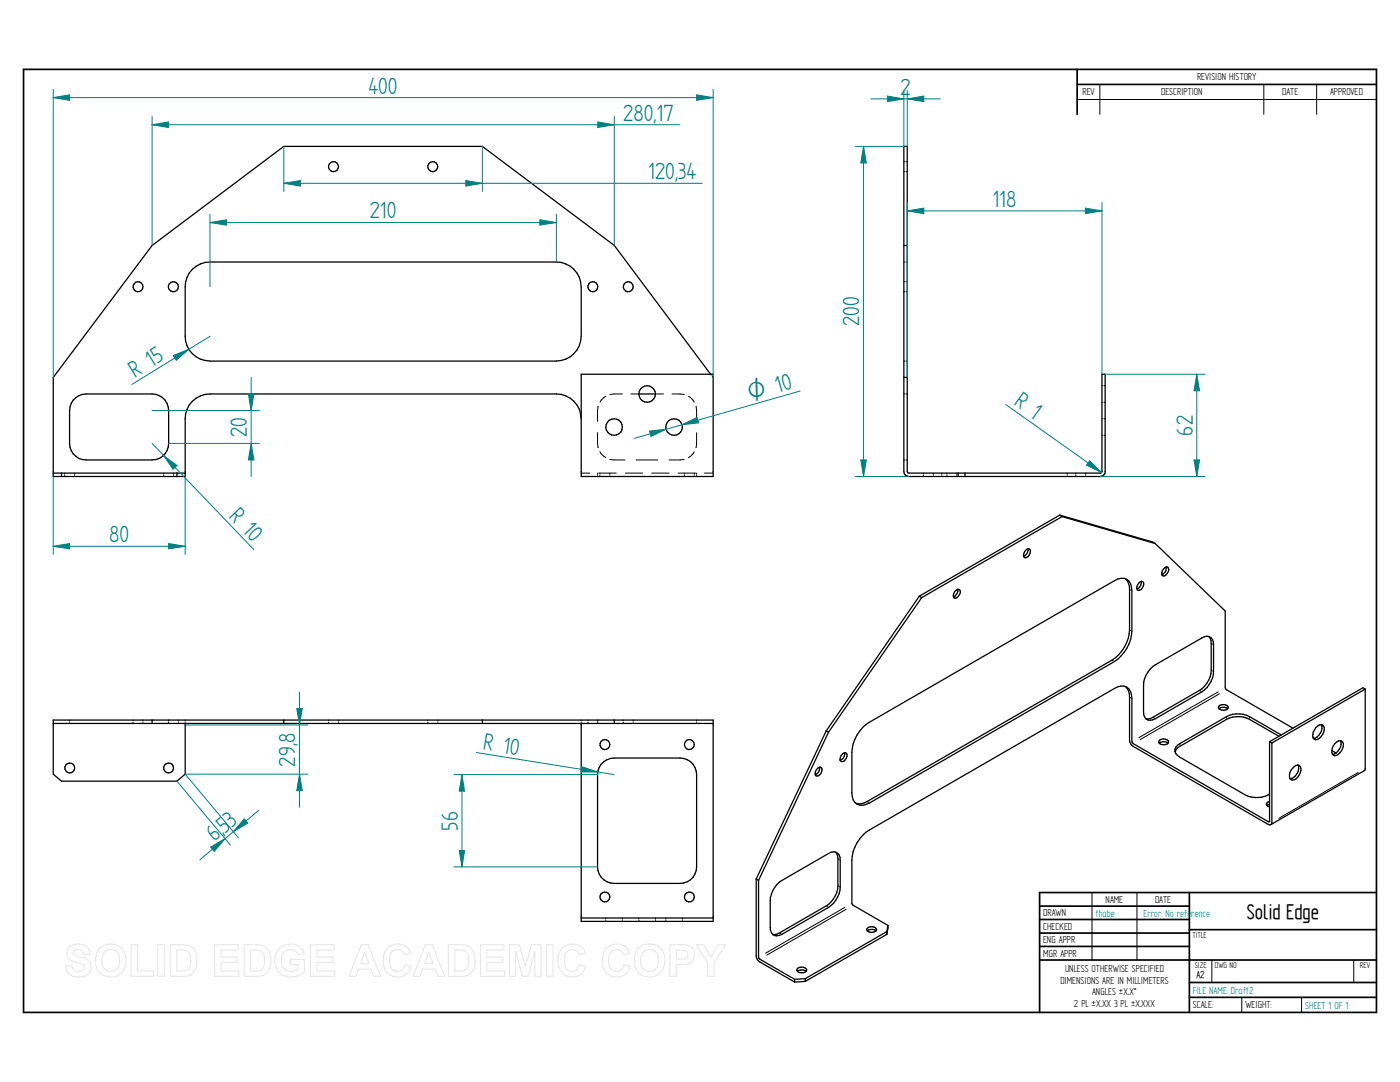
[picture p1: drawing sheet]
<svg xmlns="http://www.w3.org/2000/svg" width="279mm" height="216mm" viewBox="0 0 279 216" stroke-linecap="round" stroke-linejoin="round" font-family="sans-serif">
<g fill="none" stroke="#000" stroke-width=".34">
<path d="M4.7 13.8h270v188.2h-270zM215 13.8v9M215 16.8h59.7M237.4 178.1v23.9M274.7 178.1h-67.2v23.9M207.5 180.8h29.9M207.5 183.5h29.9M207.5 186.2h29.9M207.5 188.8h29.9M207.5 191.6h67.2M237.4 185.5h37.3M237.4 196h37.3"/>
<path d="M237.4 199h37.3"/>
</g>
<g fill="none" stroke="#000" stroke-width=".2">
<path d="M215 19.9h59.7M219.5 16.8v6M252.2 16.8v6M262.8 16.8v6M180.4 34.2h.2M180.4 32.3h.2M180.8 34.2h.3M180.9 32.3h.2M180.4 52.3h.2M180.4 58.2h.2M180.4 56.2h.2M180.8 58.2h.3"/>
<path d="M180.9 52.3h.2M180.9 56.2h.2M120.9 79.1l-.9 .7-.2 .4M124.2 78.6l-2.4 .1M125.9 78.6h1.6M130.8 78.6h1.6M134.1 78.6l2.5 .1M137.4 79.1l.9 .7 .3 .5M141.8 74.7l.1 .1M142.2 75.1l.1 .2M180.4 78.6h.2M180.4 72.1h.2"/>
<path d="M180.9 78.6h.2M180.9 72.1h.2M219.9 77h.2M220.4 77h.2M12.9 94.4v.2M12.9 94.9v.2M14.9 94.4v.3M14.9 94.9v.2M32.7 94.4v.2M32.7 94.9v.2M34.6 94.4v.3M34.6 94.9v.2"/>
<path d="M116 94.4h1.7M119.3 86.3l.1 3M119.3 94.4v.3M119.3 94.9v.2M119.4 81.1l-.1 3M119.5 94.4h3.5M119.7 90.1l.3 .5 .9 .7M119.7 94.4v.2M119.7 94.9v.2M121.7 91.7l3 .1M121.7 94.4v.3M121.7 94.9v.2"/>
<path d="M124.8 94.4h3.5M127 91.8h4.3M130 94.4h3.5M135.3 94.4h3.5M136.5 91.7l-3 .1M136.6 94.4v.2M136.6 94.9v.2M138.6 90.2l-.8 .9-.4 .2M138.6 94.4v.3M138.6 94.9v.2M138.9 81.1l.1 3M139 86.4l-.1 2.9"/>
<path d="M139 94.4v.3M139 94.9v.2M140.6 94.4h1.7M180.4 91.8h.2M180.9 91.8h.2M184.3 94.4v.2M184.3 94.9v.2M186.3 94.4v.3M186.3 94.9v.2M188 94.4v.3M188 94.9v.2M189 94.4v.2"/>
<path d="M189 94.9v.2M190.9 94.4v.3M190.9 94.9v.2M213 94.4v.3M213 94.9v.2M214.7 94.4v.2M214.7 94.9v.2M216.7 94.4v.3M216.7 94.9v.2M219.9 80.3h.2M219.9 83.6h.2M219.9 86.9h.2"/>
<path d="M220.3 80.3h.3M220.3 86.9h.3M220.4 83.6h.2M225.6 117.7l.1 .1M222.1 131.8l.1 .1M225.6 125.8h.1M225.6 139.2l.1 .1M239.6 137.8v.1M241.9 128.4l.1 .1M241.9 133.8l.1 .1M243.1 138l-15.8 9.2M243.4 138.4l-15.9 9.2"/>
<path d="M13.9 143.7v.2M13.9 144.2v.2M26.5 143.7v.1M26.5 144.1v.3M28.5 143.7v.2M28.5 144.2v.2M33.6 143.7v.1M33.6 144.1v.3M33.7 143.7v.2M33.7 144.2v.2M35.6 143.7v.2M35.6 144.2v.2"/>
<path d="M37 143.7v.2M37 144.2v.2M65.6 143.7v.1M65.6 144.1v.3M67.6 143.7v.2M67.6 144.2v.2M85.4 143.7v.1M85.4 144.1v.3M87.4 143.7v.2M87.4 144.2v.2M116 143.7v.2M116 144.2v.2"/>
<path d="M117.3 143.7v.1M117.3 144.1v.3M119.3 143.7v.2M119.3 144.2v.2M124.4 143.7v.1M124.4 144.1v.3M126.4 143.7v.2M126.4 144.2v.2M139 143.7v.2M139 144.2v.2M230.3 143.2v.1M235.5 148.5v.2"/>
<path d="M244.8 143.2v.1M249.4 143.2v.1M271.1 154.1l-15.9 9.2M167.4 171.4l.1 .1M167.4 176.8l.1 .1M173.2 160l.1 .1M217.9 178.1v13.5M226.9 178.1v13.5M253.2 163.9h.1M120.9 183.2v.2M120.9 183.6v.3M124.2 183.2v.2"/>
<path d="M124.2 183.7v.2M127.5 183.2v.2M127.5 183.6v.3M130.8 183.2v.2M130.8 183.7v.2M132.9 183.2v.2M132.9 183.6v.3M136.2 183.2v.2M136.2 183.7v.2M155.7 186.3h.2M165.1 180.9h.1M168.6 181.1l-15.8 9.1"/>
<path d="M168.9 181.4l-15.9 9.2M241.9 191.6v4.4M247.8 199v3M259.8 199v3M270.2 191.6v4.4"/>
</g>
<g fill="none" stroke="#000" stroke-width=".25">
<path d="M180.4 29.2h.7v65.1h38.7l.1-.2v-19.4h.7v19.4a1.01 1.01 0 0 1-1 1h-38.2a1.01 1.01 0 0 1-1-1zM38.4 53.7a5.1 5.1 0 0 1 3.5-1.4h69.1a5 5 0 0 1 5 4.9v9.9a5.1 5.1 0 0 1-5 5h-69.1a5 5 0 0 1-4.9-5v-9.9a5.1 5.1 0 0 1 1.4-3.5zM180.4 49h.7M14.6 79.8a3.4 3.4 0 0 1 2.6-1.2h13.2a3.3 3.3 0 0 1 3.3 3.3v6.6a3.3 3.3 0 0 1-3.3 3.3h-13.2a3.3 3.3 0 0 1-3.3-3.3v-6.6l.1-.7zM116 74.7h26.3v20.4h-26.3zM127.5 78.6h3.3M127.5 78.6a1.65 1.65 0 0 0 1.7 1.7 1.65 1.65 0 0 0 1.6-1.7M127.5 78.6a1.65 1.65 0 0 1 1.7-1.6 1.65 1.65 0 0 1 1.6 1.6M141.8 74.7l-19.2-25.7-26.3-19.8h-39.7l-26.2 19.8-19.8 26.3v19.8h26.4v-11.5a4.9 4.9 0 0 1 4.9-5h69.1a5 5 0 0 1 5 5M180.4 75.3h.7M10.6 94.4h26.4M12.3 94.4v.7"/>
<path d="M35.3 94.4v.7M191.2 94.4v.7M192.6 94.4v.7M183.5 119l-18.6 26.8M183.5 119l.4 .3M183.9 119.3l-18.5 26.8M190.8 117.8l.3-.2 .4 .1a1.21 1.21 0 0 1-1 1.6 1.03 1.03 0 0 1 .3-1.5zM191.1 117.6a1.38 1.38 0 0 1-.8 1.5M204.6 109.9l.3-.3h.5a1.16 1.16 0 0 1-.8 1.7l-.2-.1a1.22 1.22 0 0 1 .2-1.3zM205.1 109.5a1.38 1.38 0 0 1-.8 1.5M211.5 102.8l18.6 5.4 .4 .3M211.5 102.8l-28 16.2"/>
<path d="M211.5 102.8l.5 .3M212 103.1l-28.1 16.2M212 103.1l18.5 5.4M224.6 115.5a2.79 2.79 0 0 1 .8 2.1v8a7.6 7.6 0 0 1-3.4 6.1l-48.9 28.2a2.59 2.59 0 0 1-2.3 .4M227.2 116.4l.6-.4h.2a1.19 1.19 0 0 1-.8 1.8l-.2-.1a1.04 1.04 0 0 1 .2-1.3zM227.8 116a1.38 1.38 0 0 1-.9 1.5M230.5 108.5l14 13.4 .1 15.6 13.4 7.8M232.5 113.2h.5a1.19 1.19 0 0 1-.8 1.7 1.05 1.05 0 0 1 .3-1.7zM232.7 113.2a1.35 1.35 0 0 1-.8 1.4M224.6 137a2.79 2.79 0 0 1 .8 2.1v8.6a1.49 1.49 0 0 0 .7 1.2l27 15.6h.5M230 133l9.9-5.7a1.42 1.42 0 0 1 1.6-.2 1.42 1.42 0 0 1 .7 1.5v5.4a5.2 5.2 0 0 1-2.3 4l-9.4 5.4a1.42 1.42 0 0 1-1.6 .2 1.42 1.42 0 0 1-.7-1.5v-5.4a5.2 5.2 0 0 1 1.8-3.7zM241.3 127l.4 .8v.6v5.3a5 5 0 0 1-2.3 4.1l-9.3 5.3-.5 .3h-.9"/>
<path d="M272.5 137.5l-.1 16.1-18.8 10.9M272.5 137.5l-18.7 10.8M272.5 137.5l-.5-.3-18.6 10.8M10.6 144.4h131.7M30.4 143.7v.7M37 144.4v10.1l-1.7 1.4h-23l-1.7-1.4v-10.8h131.7v40.2h-26.3v-39.5M56.6 143.7v.7M96.3 143.7v.7M120 152.5a3.4 3.4 0 0 1 2.6-1.2h13.1a3.3 3.3 0 0 1 3.3 3.3v18.4a3.3 3.3 0 0 1-3.3 3.3h-13.1a3.3 3.3 0 0 1-3.3-3.3v-18.4v-.8zM122.6 143.7v.7M163.2 153.3l.5-.2a1.05 1.05 0 0 1 .3 1.1 1.05 1.05 0 0 1-.9 .7l-.2-.1a1.09 1.09 0 0 1 .3-1.5zM163.6 153.1a1.42 1.42 0 0 1-.9 1.5"/>
<path d="M164.9 145.8l-14 29.6M164.9 145.8l.5 .3M165.4 146.1l-14 29.6M168.1 150.4l.6-.2a1.05 1.05 0 0 1 .3 1.1 1.05 1.05 0 0 1-.9 .7l-.2-.1a1.01 1.01 0 0 1 .2-1.5zM168.6 150.2a1.42 1.42 0 0 1-.9 1.5M172.2 145.2l1.3-1.1 48.9-28.2a2.03 2.03 0 0 1 2.1-.4 2.03 2.03 0 0 1 1.3 1.6l.1 8.8a7.8 7.8 0 0 1-3.5 6.1l-48.9 28.2a2.13 2.13 0 0 1-3.2-.6l-.3-1.4v-8.1a7.7 7.7 0 0 1 2.2-4.9zM231.4 148.3a1.37 1.37 0 0 1 1.7 0M231.4 147.7a1.18 1.18 0 0 1 1.8 .3 1.16 1.16 0 0 1-1.9 .2zM243.2 140.9a1.13 1.13 0 0 1 1.9 .4 1.16 1.16 0 0 1-1.9-.2zM243.3 141.4a1.35 1.35 0 0 1 1.7 0M253.4 148l-.1 16-27.2-15.6-.2-.4v-8.6a2.29 2.29 0 0 0-1.6-2.5l-1.2 .1-.7 .4-48.9 28.2a7.5 7.5 0 0 0-3.5 6l.1 8.9 7.1 4.2M253.4 148l.4 .3"/>
<path d="M253.4 159.9l-.6 .3-.1 .2 .3 .5 .4 .1M253.8 148.3v15.8l-.2 .4M255.2 146.9l-5.8-3.3a5 5 0 0 0-4.6 0l-9.3 5.3-.5 .3-.5 .8M255.7 146.6l-6.3-3.6a5 5 0 0 0-4.6 0l-9.3 5.4a1.42 1.42 0 0 0-1 1.3 1.42 1.42 0 0 0 1 1.4l13 7.5a5.1 5.1 0 0 0 4.9-.1M258 153.3a.98 .98 0 0 1 1.5-.3 2.19 2.19 0 0 1-1.5 2.7 1.17 1.17 0 0 1-.3-2zM259 152.7a2.19 2.19 0 0 1-1.5 2.7M262.6 145.2a.98 .98 0 0 1 1.6-.3 2.22 2.22 0 0 1-1.6 2.7 1.19 1.19 0 0 1-.3-2zM263.7 144.6a2.18 2.18 0 0 1-1.6 2.7M265.8 149.8l.8 .4M266.4 148.4a.98 .98 0 0 1 1.6-.3 2.22 2.22 0 0 1-1.6 2.7 1.22 1.22 0 0 1-.3-2zM267.5 147.8a2.18 2.18 0 0 1-1.6 2.7M150.9 175.4l.5 .3"/>
<path d="M150.9 175.4v15.3a1.49 1.49 0 0 0 .7 1.2l7 4.1M151.4 175.7v15.3l.2 .4 7 4M155 176.5l1-.8 9.4-5.4a1.42 1.42 0 0 1 1.6-.2 1.42 1.42 0 0 1 .7 1.5v5.4a5.2 5.2 0 0 1-2.3 4.1l-9.4 5.3a1.42 1.42 0 0 1-1.6 .2 1.42 1.42 0 0 1-.7-1.5v-5.4a5.4 5.4 0 0 1 1.3-3.2zM166.8 170l.4 .8v.6v5.3a5 5 0 0 1-2.3 4.1l-9.3 5.3-.5 .3h-.9M253.4 160.4l-.5 .3M116 183.2h26.3M158.6 195.4v.6M159.1 193.8a1.55 1.55 0 0 1 1.8 0M159.2 193.2a1.18 1.18 0 0 1 1.8 .3 1.16 1.16 0 0 1-2 .2zM160.7 195.8l-2.1 .2M160.7 195.3l-2.1 .1M160.7 195.3v.5"/>
<path d="M173.1 185.3a1.13 1.13 0 0 1 1.8 .3 1.16 1.16 0 0 1-1.9-.1zM173.1 185.8a1.37 1.37 0 0 1 1.7 0M177 186.4l-16.3 9.4M177 185.9l-16.3 9.4M177 185.9v.5M177.2 184.7l-.2 1.7M177.2 184.7l-.2 1.2"/>
<circle cx="66.6" cy="33.3" r="1"/>
<circle cx="86.4" cy="33.3" r="1"/>
<circle cx="27.5" cy="57.2" r="1"/>
<circle cx="34.6" cy="57.2" r="1"/>
<circle cx="118.3" cy="57.2" r="1"/>
<circle cx="125.4" cy="57.2" r="1"/>
<circle cx="122.6" cy="85.2" r="1.64"/>
<circle cx="134.5" cy="85.2" r="1.66"/>
<circle cx="13.9" cy="153.2" r=".98"/>
<circle cx="33.6" cy="153.2" r=".98"/>
<circle cx="120.7" cy="148.6" r=".99"/>
<circle cx="137.6" cy="148.6" r="1"/>
<circle cx="120.7" cy="179" r=".98"/>
<circle cx="137.6" cy="179" r=".99"/>
</g>
<path d="M10.6 95.1v15.5M37 95.1v15.5M10.6 109l3.3-.5v1z" fill="none" stroke="#008080" stroke-width=".2"/>
<path d="M10.6 109l3.3-.5v1z" fill="#008080"/>
<path d="M33.7 108.5l3.3 .5-3.3 .5z" fill="none" stroke="#008080" stroke-width=".2"/>
<path d="M33.7 108.5l3.3 .5-3.3 .5z" fill="#008080"/>
<path d="M180.4 18.1v11.1M181.1 18.1v11.1M181.1 19.7l3.3-.5v1.1zM10.6 109h26.4" fill="none" stroke="#008080" stroke-width=".2"/>
<path d="M181.1 19.7l3.3-.5v1.1z" fill="#008080"/>
<path d="M177.1 19.2l3.3 .5-3.3 .6z" fill="none" stroke="#008080" stroke-width=".2"/>
<path d="M177.1 19.2l3.3 .5-3.3 .6z" fill="#008080"/>
<path d="M173.8 19.7h13.9M170.7 29.2h9.7M172.3 29.2l.6 3.3h-1.1zM170.7 95.1h10.7" fill="none" stroke="#008080" stroke-width=".2"/>
<path d="M172.3 29.2l.6 3.3h-1.1z" fill="#008080"/>
<path d="M171.8 91.8h1.1l-.6 3.3z" fill="none" stroke="#008080" stroke-width=".2"/>
<path d="M171.8 91.8h1.1l-.6 3.3z" fill="#008080"/>
<path d="M172.3 29.2v65.9M220.6 74.7h19.9M238.8 74.7l.6 3.3h-1.1zM219.6 95.1h20.9" fill="none" stroke="#008080" stroke-width=".2"/>
<path d="M238.8 74.7l.6 3.3h-1.1z" fill="#008080"/>
<path d="M238.3 91.8h1.1l-.6 3.3z" fill="none" stroke="#008080" stroke-width=".2"/>
<path d="M238.3 91.8h1.1l-.6 3.3z" fill="#008080"/>
<path d="M181.1 40.4v34.9M181.1 42.1l3.3-.6v1.1zM219.9 40.4v34.3M238.8 74.7v20.4" fill="none" stroke="#008080" stroke-width=".2"/>
<path d="M181.1 42.1l3.3-.6v1.1z" fill="#008080"/>
<path d="M216.6 41.5l3.3 .6-3.3 .5z" fill="none" stroke="#008080" stroke-width=".2"/>
<path d="M216.6 41.5l3.3 .6-3.3 .5z" fill="#008080"/>
<path d="M181.1 42.1h38.8M200.7 80.7l19.1 13.6M217.5 91.9l2.3 2.4-3-1.5z" fill="none" stroke="#008080" stroke-width=".2"/>
<path d="M217.5 91.9l2.3 2.4-3-1.5z" fill="#008080"/>
<path d="M30.4 88.5l20.3 21.2M32.6 90.9l2.7 2-.8 .7z" fill="none" stroke="#008080" stroke-width=".2"/>
<path d="M32.6 90.9l2.7 2-.8 .7z" fill="#008080"/>
<path d="M49.6 78.6h1.1l-.6 3.3zM30.4 81.9h21.4M33.7 88.5h18.1" fill="none" stroke="#008080" stroke-width=".2"/>
<path d="M49.6 78.6h1.1l-.6 3.3z" fill="#008080"/>
<path d="M50.1 88.5l.6 3.3h-1.1z" fill="none" stroke="#008080" stroke-width=".2"/>
<path d="M50.1 88.5l.6 3.3h-1.1z" fill="#008080"/>
<path d="M50.1 75.3v19.8M159.7 78l-33.1 9.5M129.6 86l3.3-.4-3 1.5z" fill="none" stroke="#008080" stroke-width=".2"/>
<path d="M129.6 86l3.3-.4-3 1.5z" fill="#008080"/>
<path d="M136.1 84.8l3-1.5 .3 1.1z" fill="none" stroke="#008080" stroke-width=".2"/>
<path d="M136.1 84.8l3-1.5 .3 1.1z" fill="#008080"/>
<path d="M10.6 17.8v57.5M10.6 19.5l3.3-.6v1.1zM142.3 17.8v57.5" fill="none" stroke="#008080" stroke-width=".2"/>
<path d="M10.6 19.5l3.3-.6v1.1z" fill="#008080"/>
<path d="M139 18.9l3.3 .6-3.3 .5z" fill="none" stroke="#008080" stroke-width=".2"/>
<path d="M139 18.9l3.3 .6-3.3 .5z" fill="#008080"/>
<path d="M10.6 19.5h131.7M30.4 23.2v25.8M30.4 24.9l3.2-.6v1.1zM122.6 23.2v25.8" fill="none" stroke="#008080" stroke-width=".2"/>
<path d="M30.4 24.9l3.2-.6v1.1z" fill="#008080"/>
<path d="M119.3 24.3l3.3 .6-3.3 .5z" fill="none" stroke="#008080" stroke-width=".2"/>
<path d="M119.3 24.3l3.3 .6-3.3 .5z" fill="#008080"/>
<path d="M30.4 24.9h105.2M56.6 29.2v9M56.6 36.6l3.3-.6v1.1zM96.3 29.2v9" fill="none" stroke="#008080" stroke-width=".2"/>
<path d="M56.6 36.6l3.3-.6v1.1z" fill="#008080"/>
<path d="M93 36l3.3 .6-3.3 .5z" fill="none" stroke="#008080" stroke-width=".2"/>
<path d="M93 36l3.3 .6-3.3 .5z" fill="#008080"/>
<path d="M56.6 36.6h83.5M41.9 42.8v14.4M41.9 44.4l3.3-.5v1zM111 42.8v9.5" fill="none" stroke="#008080" stroke-width=".2"/>
<path d="M41.9 44.4l3.3-.5v1z" fill="#008080"/>
<path d="M107.7 43.9l3.3 .5-3.3 .5z" fill="none" stroke="#008080" stroke-width=".2"/>
<path d="M107.7 43.9l3.3 .5-3.3 .5z" fill="#008080"/>
<path d="M41.9 44.4h69.1M34.6 71l3.1-1.3-2.5 2.2zM41.9 67.1l-15.6 9.6" fill="none" stroke="#008080" stroke-width=".2"/>
<path d="M34.6 71l3.1-1.3-2.5 2.2z" fill="#008080"/>
<path d="M90.6 154.6h28.7M92.2 154.6l.5 3.3h-1zM90.6 173h28.7" fill="none" stroke="#008080" stroke-width=".2"/>
<path d="M92.2 154.6l.5 3.3h-1z" fill="#008080"/>
<path d="M91.7 169.7h1l-.5 3.3z" fill="none" stroke="#008080" stroke-width=".2"/>
<path d="M91.7 169.7h1l-.5 3.3z" fill="#008080"/>
<path d="M92.2 154.6v18.4M95 150.2l27.6 4.4M116.1 153l3.2 1.1h-3.3z" fill="none" stroke="#008080" stroke-width=".2"/>
<path d="M116.1 153l3.2 1.1h-3.3z" fill="#008080"/>
<path d="M37 154.5h24.4M37 144.7h24.4M59.8 154.5l.5 3.3h-1.1z" fill="none" stroke="#008080" stroke-width=".2"/>
<path d="M59.8 154.5l.5 3.3h-1.1z" fill="#008080"/>
<path d="M59.2 141.4h1.1l-.5 3.3z" fill="none" stroke="#008080" stroke-width=".2"/>
<path d="M59.2 141.4h1.1l-.5 3.3z" fill="#008080"/>
<path d="M59.8 138.1v23M35.3 155.9l10.7 12.7M37 154.5l10.6 12.7M48.7 163.4l.7 .9-2.8 1.6z" fill="none" stroke="#008080" stroke-width=".2"/>
<path d="M48.7 163.4l.7 .9-2.8 1.6z" fill="#008080"/>
<path d="M42 169l2.9-1.7-2.1 2.6z" fill="none" stroke="#008080" stroke-width=".2"/>
<path d="M42 169l2.9-1.7-2.1 2.6z" fill="#008080"/>
<path d="M51.6 161.7l-11.7 9.9" fill="none" stroke="#008080" stroke-width=".2"/>
<g fill="none" stroke="#e6e6e6" stroke-width=".21">
<path d="M13.8 189.1a2.81 2.81 0 0 1 3.8 .1l.3 1.2h-1.2a1.12 1.12 0 0 0-1-.9 1.12 1.12 0 0 0-1.1 .6l.1 .4 .5 .2a4.7 4.7 0 0 1 2.8 1.3 2.03 2.03 0 0 1-.2 2.2 2.03 2.03 0 0 1-2.1 .7 2.28 2.28 0 0 1-2.6-2.1l1.2-.1a1.37 1.37 0 0 0 1.2 1.1 1.37 1.37 0 0 0 1.4-.8 1.21 1.21 0 0 0-1.2-.8 2.33 2.33 0 0 1-2.4-2l.2-.7zM19.9 189.2a3.1 3.1 0 0 1 3.8-.4 3.1 3.1 0 0 1 1.4 3.5 3.1 3.1 0 0 1-3.5 2.6 3.1 3.1 0 0 1-2.5-3.7l.2-1.1zM20.8 190a1.8 1.8 0 0 1 2.2-.3 1.8 1.8 0 0 1 .9 1.9 1.82 1.82 0 0 1-1.8 2.2 1.82 1.82 0 0 1-1.8-2.1l.2-1.1zM26.2 188.5h1.2v5.3h3.2v1h-4.4zM31.5 188.5h1.3v6.3h-1.3zM34 188.5h2.3a2.71 2.71 0 0 1 3 3.2 2.66 2.66 0 0 1-2.9 3.1h-2.4zM35.3 189.6a2.79 2.79 0 0 1 2.4 .5 3.2 3.2 0 0 1-.3 3.5l-.6 .1-1.5 .1zM42.8 188.5h4.7v1.1h-3.4v1.4h3.2v1h-3.2v1.8h3.6v1h-4.9zM48.7 188.5h2.4a2.71 2.71 0 0 1 3 3.2 2.66 2.66 0 0 1-3 3.1h-2.4zM50 189.6a2.79 2.79 0 0 1 2.4 .5 3.2 3.2 0 0 1-.2 3.5l-.6 .1-1.6 .1zM55.8 189.2a3.3 3.3 0 0 1 4.6 .3l.3 .8-1.3 .2a1.74 1.74 0 0 0-2.1-.9 1.74 1.74 0 0 0-1.2 2 1.97 1.97 0 0 0 1.1 2.1 1.97 1.97 0 0 0 2.3-.4v-.8h-1.5v-1.1h2.7v2.6a3.7 3.7 0 0 1-5.3-.3 3.8 3.8 0 0 1 .4-4.5zM62 188.5h4.7v1.1h-3.5v1.4h3.2v1h-3.2v1.8h3.6v1h-4.8z"/>
<path d="M72.1 188.5h1.4l2.5 6.3h-1.4l-.5-1.4h-2.5l-.6 1.4h-1.3zM72.8 190l.9 2.3h-1.8zM77.3 189.3a2.75 2.75 0 0 1 4.7 .9l-1.3 .3a1.53 1.53 0 0 0-1.7-1 1.53 1.53 0 0 0-1.2 1.6 2.16 2.16 0 0 0 1.2 2.7 1.46 1.46 0 0 0 1.8-1.3l1.2 .4a2.84 2.84 0 0 1-3.3 2 2.84 2.84 0 0 1-2.2-3.2 3.6 3.6 0 0 1 .8-2.4zM84.9 188.5h1.3l2.6 6.3h-1.4l-.5-1.4h-2.6l-.5 1.4h-1.3zM85.6 190l.9 2.3h-1.8zM89.5 188.5h2.3a2.71 2.71 0 0 1 3 3.2 2.66 2.66 0 0 1-2.9 3.1h-2.4zM90.8 189.6a2.79 2.79 0 0 1 2.4 .5 3.2 3.2 0 0 1-.3 3.5l-.6 .1-1.5 .1zM95.9 188.5h4.7v1.1h-3.4v1.4h3.1v1h-3.1v1.8h3.5v1h-4.8zM101.7 188.5h1.9l1.2 4.3 1.3-4.3h1.9v6.3h-1.2l-.1-4.9-1.3 4.9h-1.1l-1.4-4.9v4.9h-1.2zM109.1 188.5h1.3v6.3h-1.3zM112.2 189.3a2.75 2.75 0 0 1 4.6 .9l-1.2 .3a1.53 1.53 0 0 0-1.7-1 1.53 1.53 0 0 0-1.3 1.6 2.16 2.16 0 0 0 1.3 2.7 1.46 1.46 0 0 0 1.8-1.3l1.2 .4a2.84 2.84 0 0 1-3.3 2 2.84 2.84 0 0 1-2.3-3.2 3.6 3.6 0 0 1 .9-2.4zM121 189.3a2.75 2.75 0 0 1 4.7 .9l-1.2 .3a1.53 1.53 0 0 0-1.8-1 1.53 1.53 0 0 0-1.2 1.6 2.16 2.16 0 0 0 1.2 2.7 1.46 1.46 0 0 0 1.8-1.3l1.2 .4a2.84 2.84 0 0 1-3.3 2 2.84 2.84 0 0 1-2.2-3.2 3.6 3.6 0 0 1 .8-2.4z"/>
<path d="M127.4 189.2a3.1 3.1 0 0 1 3.8-.4 3.1 3.1 0 0 1 1.4 3.5 3.1 3.1 0 0 1-3.5 2.6 3.1 3.1 0 0 1-2.5-3.7l.3-1.1zM128.3 190a1.8 1.8 0 0 1 2.2-.3 1.8 1.8 0 0 1 .9 1.9 1.82 1.82 0 0 1-1.8 2.2 1.82 1.82 0 0 1-1.8-2.1l.2-1.1zM133.7 188.5h2a2.39 2.39 0 0 1 2.7 1 2.02 2.02 0 0 1-.2 2.1 2.02 2.02 0 0 1-2 .8h-1.2v2.4h-1.3zM135 189.6h.6a1.31 1.31 0 0 1 1.7 .7 .97 .97 0 0 1-1.3 1.1h-1zM138.9 188.5h1.5l1.5 2.5 1.4-2.5h1.5l-2.3 3.7v2.6h-1.3v-2.6z"/>
</g>
<g font-size="5.3" fill="#008080">
<text x="73.5" y="18.7">400</text>
<text x="179.7" y="18.9">2</text>
<text x="124.4" y="24.1">280,17</text>
<text x="129.4" y="35.8">120,34</text>
<text x="198.1" y="41.2">118</text>
<text x="73.8" y="43.6">210</text>
<text x="171.5" y="65.1" transform="rotate(-90 171.5 65.1)">200</text>
<text x="26.9" y="75.4" transform="rotate(-32 26.9 75.4)">R 15</text>
<text x="202.2" y="80.7" transform="rotate(35 202.2 80.7)">R 1</text>
<text x="49.3" y="87.2" transform="rotate(-90 49.3 87.2)">20</text>
<text x="238" y="86.9" transform="rotate(-90 238 86.9)">62</text>
<text x="45.5" y="103.1" transform="rotate(46 45.5 103.1)">R 10</text>
<text x="21.8" y="108.2">80</text>
<text x="96.3" y="149.5" transform="rotate(9 96.3 149.5)">R 10</text>
<text x="58.9" y="153" transform="rotate(-90 58.9 153)">29,8</text>
<text x="44.9" y="166.3" transform="rotate(-40 44.9 166.3)">53</text>
<text x="91.4" y="165.7" transform="rotate(-90 91.4 165.7)">56</text>
<text x="42.8" y="168" transform="rotate(-40 42.8 168)">6,</text>
</g>
<text font-size="5.1" fill="#008080" x="149.7" y="80" transform="rotate(-16 149.7 80)">O 10</text>
<text font-size="4.7" x="248.8" y="183.3">Solid Edge</text>
<g font-size="2.3">
<text x="238.9" y="16">REVISION HISTORY</text>
<text x="216" y="19">REV</text>
<text x="231.7" y="19">DESCRIPTION</text>
<text x="255.9" y="19">DATE</text>
<text x="265.4" y="19">APPROVED</text>
<text x="208.2" y="182.8">DRAWN</text>
<text x="208.2" y="185.5">CHECKED</text>
<text x="220.6" y="180.1">NAME</text>
<text x="230.5" y="180.1">DATE</text>
<text x="208.2" y="188.2">ENG APPR</text>
<text x="208.2" y="190.9">MGR APPR</text>
<text x="211.6" y="196.3">DIMENSIONS ARE IN MILLIMETERS</text>
<text x="212.6" y="193.9">UNLESS OTHERWISE SPECIFIED</text>
<text x="238.8" y="195.1">A2</text>
<text x="214.3" y="201">2 PL ±X.XX 3 PL ±X.XXX</text>
<text x="218" y="198.6">ANGLES ±X.X°</text>
<text x="238.1" y="201.2">SCALE:</text>
<text x="248.5" y="201.2">WEIGHT:</text>
</g>
<g font-size="2.3" fill="#008080">
<text x="218.7" y="182.9">thabe</text>
<text x="228.2" y="182.9">Error: No reference</text>
<text x="238.1" y="198.2">FILE NAME: Draft2</text>
<text x="260.5" y="201.3">SHEET 1 OF 1</text>
</g>
<g font-size="1.9">
<text x="238" y="187.1">TITLE</text>
<text x="238.4" y="193.1">SIZE</text>
<text x="242.4" y="193.1">DWG NO</text>
<text x="271.4" y="193.1">REV</text>
</g>
</svg>
